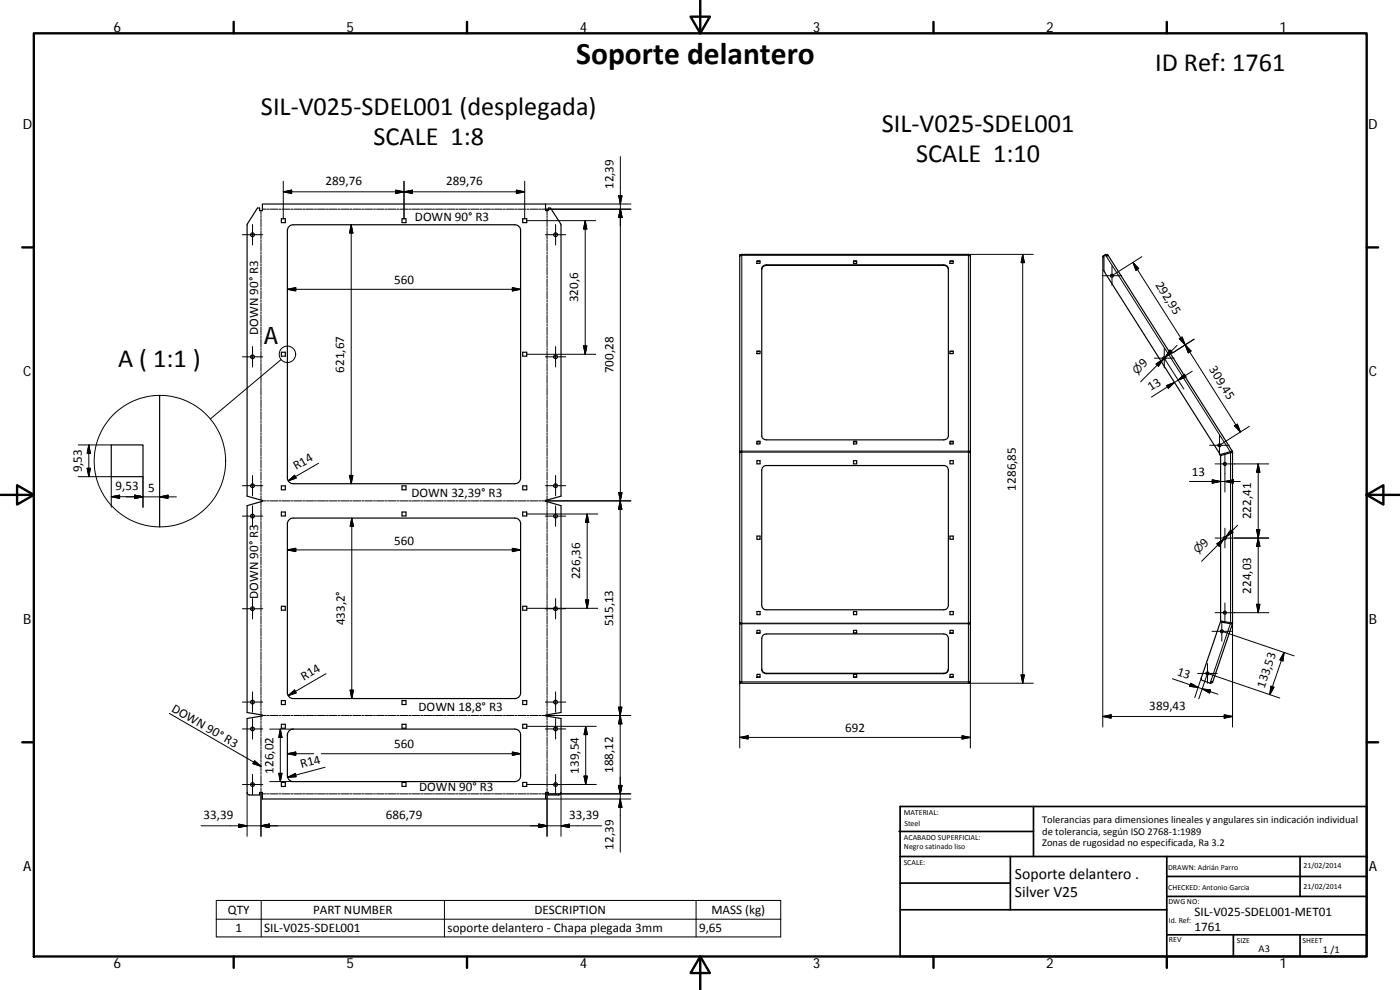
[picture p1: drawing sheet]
<svg xmlns="http://www.w3.org/2000/svg" width="420mm" height="297mm" viewBox="0 0 420 297" stroke-linecap="round" stroke-linejoin="round" font-family="sans-serif">
<g fill="none" stroke="#000" stroke-width=".36">
<path d="M77.3 62.4h.6v.8h.8v-2h85v2h.9v-.8h.6l3 4.7 .2 81.8-4.7 1.2v.3l4.7 1.3v62.1l-4.7 .8v.2l4.7 .8v22.2l-.4 .6-3.4 .1v-.7h-.9v1.9h-85v-1.9h-.8v.7h-3.2l-.4-.4-.1-22.5 4.5-.8v-.2l-.8-.2-3.7-.6v-62.1l4.5-1.3v-.3l-4.5-1.2v-81.4zM84.4 65.6h1.2v1.2h-1.2zM86.9 67.8l1.1-.4h66.5a1.69 1.69 0 0 1 1.7 1.8v74.2a1.72 1.72 0 0 1-1.7 1.7h-66.5a1.79 1.79 0 0 1-1.8-1.7v-74.2zM120.7 65.6h1.1v1.2h-1.1zM156.9 65.6h1.2v1.2h-1.2zM222 76.9l.6-.3v-.3h68v.3l.6 .3M222.3 76.6v-.2h-.3v128M227.2 78.3h.9v.7h-.9zM227.2 78.4h.9M229 79.8l1-.3h53.2a1.28 1.28 0 0 1 1.4 1.2v50.1a1.32 1.32 0 0 1-1.4 1.2h-53.2a1.35 1.35 0 0 1-1.4-1.2v-50.1zM256.1 78.3h1v.7h-1zM256.1 78.4h1"/>
<path d="M285.1 78.3h1v.7h-1zM285.1 78.4h1M290.9 76.6v-.2h.3v110.4M331.3 76.7l-.3 .2 .1 .3 .2-.2M331.3 76.7l.1 4.7 34.8 55 3-.9M331.7 76.4l.4-.1 .5 .3M331.7 76.4l.4 .5 .5-.3M331.7 76.4l-.4 .3M331.9 76.7l.4 .1M332.6 76.6l37.2 58.8M284.6 80.8a1.32 1.32 0 0 0-1.4-1.2h-53.2a1.35 1.35 0 0 0-1.4 1.2M47.9 118.6v39.5"/>
<path d="M84.4 105.7h1.2v1.2h-1.2zM156.9 105.7h1.2v1.2h-1.2zM227.2 105.3h.9v.8h-.9zM227.2 105.5h.9M285.1 105.3h1v.8h-1zM285.1 105.5h1M33.4 133.5h9.5v9.5h-9.5zM222.3 135.5l-.2-.1a.24 .24 0 0 1 .3-.1 .24 .24 0 0 1 .1 .4l-.5 .1M222.3 135.5v.2M222.6 135.5h-.3M227.2 132.4h.9v.8h-.9zM227.2 132.6h.9"/>
<path d="M227.2 138.2h.9v1h-.9zM256.1 132.4h1v.8h-1zM256.1 132.6h1M256.1 138.2h1v1h-1zM285.1 132.4h1v.8h-1zM285.1 132.6h1M285.1 138.2h1v1h-1zM290.6 135.5h.3M290.9 135.5l.3-.1a.26 .26 0 0 0-.4-.1 .26 .26 0 0 0-.1 .4l.5 .1M290.9 135.5v.2M369.3 135.8l-3 .9v49.6l3 .5M369.6 135.5h-.4"/>
<path d="M369.6 135.5v.2M369.6 135.7l-.3 .1M369.6 135.7h.3M369.8 135.4l-.2 .1M369.8 135.4l.1 .3M369.8 135.4l-.6 .1M369.9 135.7l-.6 .1M369.9 135.7v51.3M84.4 145.8h1.2v1.2h-1.2zM84.4 153.6h1.2v1.2h-1.2zM86.9 155.9l1.1-.5h66.5a1.69 1.69 0 0 1 1.7 1.8v50.6a1.75 1.75 0 0 1-1.7 1.8h-66.5a1.75 1.75 0 0 1-1.8-1.8v-50.6l.3-.9zM120.7 145.8h1.1v1.2h-1.1z"/>
<path d="M120.7 153.6h1.1v1.2h-1.1zM156.9 145.8h1.2v1.2h-1.2zM156.9 153.6h1.2v1.2h-1.2zM229 140.1l1-.4h53.2a1.37 1.37 0 0 1 1.4 1.4v40.5a1.37 1.37 0 0 1-1.4 1.4h-53.2a1.41 1.41 0 0 1-1.4-1.4v-40.5zM227.2 160.8h.9v1h-.9zM285.1 160.8h1v1h-1zM84.4 181.9h1.2v1.2h-1.2zM156.9 181.9h1.2v1.2h-1.2zM222 186.8l.6 .2v.2M222.3 187.1h-.3l.6 .1M222.3 186.9v.2M222.6 187.1h-.3"/>
<path d="M227.2 189.1h.9v.9h-.9zM227.2 189.9h.9M227.2 183.5h.9v.9h-.9zM229 190.6l1-.4h53.2a1.34 1.34 0 0 1 1.4 1.3v9.3a1.34 1.34 0 0 1-1.4 1.3h-53.2a1.38 1.38 0 0 1-1.4-1.3v-9.3zM256.1 189.1h1v.9h-1zM256.1 189.9h1M256.1 183.5h1v.9h-1zM285.1 189.1h1v.9h-1zM285.1 189.9h1M285.1 183.5h1v.9h-1zM290.6 187.2l.6-.1v17.9h-.3v-.4M290.6 187.1h.3"/>
<path d="M290.9 186.9v.2M291.2 186.8l-.6 .4M291.2 186.8v.3h-.3M369.3 187.1l-3-.5-5.8 16.8 .3 .7 2.4 .9M369.3 187.1l.6 .1M369.3 186.8l.3 .2M369.3 186.8l.6 .2M369.6 187.1h-.3M369.6 187.1l.3 .1M369.6 187v.1M369.6 187h.3M369.9 187.2l-6 17.4"/>
<path d="M369.9 187v.2M84.4 217.3h1.2v1.2h-1.2zM84.4 210.2h1.2v1.2h-1.2zM86.9 219.2l1.1-.4h66.5a1.69 1.69 0 0 1 1.7 1.7v12.2a1.72 1.72 0 0 1-1.7 1.8h-66.5a1.75 1.75 0 0 1-1.8-1.8v-12.2zM120.7 210.2h1.1v1.2h-1.1zM120.7 217.3h1.1v1.2h-1.1zM156.9 210.2h1.2v1.2h-1.2zM156.9 217.3h1.2v1.2h-1.2zM227.2 202.3h.9v.9h-.9zM227.2 203.1h.9M256.1 202.3h1v.9h-1zM256.1 203.1h1"/>
<path d="M284.6 200.7a1.34 1.34 0 0 1-1.4 1.3h-53.2a1.38 1.38 0 0 1-1.4-1.3M285.1 202.3h1v.9h-1zM285.1 203.1h1M291.2 204.4l-.6 .2v.4h-68v-.4l-.6-.2v.6h.3v-.4M363.7 204.5l-.4 .2M363.9 204.6l-.2 .3-.5 .1M363.9 204.6l-.5-.2-.2 .6M84.4 234.8h1.2v1.2h-1.2zM120.7 234.8h1.1v1.2h-1.1zM156.9 234.8h1.2v1.2h-1.2z"/>
<circle cx="75.8" cy="70.4" r=".56"/>
<circle cx="166.7" cy="70.4" r=".57"/>
<circle cx="333.7" cy="82.7" r=".44"/>
<circle cx="75.8" cy="107.1" r=".56"/>
<circle cx="166.7" cy="107.1" r=".57"/>
<circle cx="349.4" cy="107.5" r=".44"/>
<circle cx="366" cy="133.6" r=".45"/>
<circle cx="367.6" cy="139.2" r=".46"/>
<circle cx="75.8" cy="145.7" r=".56"/>
<circle cx="75.8" cy="154.9" r=".56"/>
<circle cx="166.7" cy="154.9" r=".57"/>
<circle cx="166.7" cy="145.7" r=".57"/>
<circle cx="367.6" cy="161.4" r=".46"/>
<circle cx="75.8" cy="182.6" r=".56"/>
<circle cx="166.7" cy="182.7" r=".57"/>
<circle cx="366.7" cy="189.4" r=".44"/>
<circle cx="367.6" cy="183.8" r=".46"/>
<circle cx="75.8" cy="218.7" r=".55"/>
<circle cx="75.8" cy="210.7" r=".56"/>
<circle cx="166.7" cy="218.7" r=".56"/>
<circle cx="166.7" cy="210.7" r=".57"/>
<circle cx="362.4" cy="202.1" r=".46"/>
<circle cx="75.8" cy="235.4" r=".56"/>
<circle cx="166.7" cy="235.4" r=".57"/>
</g>
<g fill="none" stroke="#000" stroke-width=".3">
<path d="M85 57.6l2.5-.6v1.1zM85 57.6h72.5M85 54.4v11.2M118.8 57l2.5 .6-2.5 .5zM121.3 54.4v11.2M121.3 57.6l2.5-.6v1.1zM155 57l2.5 .6-2.5 .5zM157.5 54.4v11.2M185.7 58.7h1l-.5 2.5zM186.2 47l-.1 208.7M72.7 70.4h6.2M75.8 67.4v6.1"/>
<path d="M78.3 63.2v1.2M78.3 64.7v.6M78.3 65.6v2.4M78.3 68.3v.6M78.3 69.2v2.4M78.3 71.9v.6M78.3 72.8v2.4M78.3 75.6v.5M78.3 76.5v2.4M78.3 79.2v.6M78.7 62.8h1.2M80.2 62.8h.6"/>
<path d="M81.1 62.8h2.4M83.8 62.8h.6M84.7 62.8h2.3M87.3 62.8h.6M88.2 62.8h2.4M90.9 62.8h.5M91.7 62.8h2.4M94.4 62.8h.6M95.3 62.8h2.4M97.9 62.8h.6M98.8 62.8h2.4M101.5 62.8h.6"/>
<path d="M102.4 62.8h2.3M105 62.8h.6M105.4 67.4v77.7M105.4 67.4l.5 2.5h-1zM105.9 62.8h2.4M108.6 62.8h.5M109.5 62.8h2.3M112.1 62.8h.6M113 62.8h2.3M115.7 62.8h.5M116.5 62.8h2.4M119.2 62.8h.6"/>
<path d="M120.1 62.8h2.3M122.7 62.8h.6M123.6 62.8h2.4M126.3 62.8h.6M127.2 62.8h2.3M129.8 62.8h.6M130.7 62.8h2.4M133.4 62.8h.6M134.2 62.8h2.4M136.9 62.8h.6M137.8 62.8h2.4M140.5 62.8h.5"/>
<path d="M141.3 62.8h2.4M144 62.8h.6M144.9 62.8h2.3M147.5 62.8h.6M148.4 62.8h2.4M151.1 62.8h.5M152 62.8h2.3M154.6 62.8h.6M155.5 62.8h2.3M158.1 66.2h20.7M158.1 62.8h.6M159 62.8h2.4"/>
<path d="M161.7 62.8h.6M162.6 62.8h26.7M163.7 70.4h6.1M163.7 61.2h25.6M164.2 63.2v1.2M164.2 64.7v.6M164.2 65.6v2.4M164.2 68.3v.6M164.2 69.2v2.4M164.2 71.9v.6M164.2 72.8v2.4M164.2 75.6v.5"/>
<path d="M164.2 76.5v2.4M164.2 79.2v.6M166.7 67.4v6.1M175.6 66.2v40.1M175.6 66.2l.5 2.5h-1zM186.2 62.8l.5 2.5h-1zM222.6 76.6h68v58.8h-68zM230 79.5v.1M283.2 79.5v.1M290.6 76.3h19.5M306.9 76.3v128.7M306.9 76.3l.5 2.5h-1z"/>
<path d="M331 76.9v5.7M332.1 76.9l37.1 58.6M333.7 79.8v5.9M340 78.7l32.3 50.9M340 78.7l1.7 1.9-.8 .5zM342.7 77l-8.8 5.6M78.3 80.1v2.4M78.3 82.8v.6M78.3 83.7v2.4M78.3 86.4v.6M78.3 87.3v2.4M78.3 90v.6"/>
<path d="M78.3 90.9v2.4M78.3 93.6v.7M78.3 94.6v2.4M78.3 97.3v.6M78.3 98.2v2.4M86.2 86.8l2.6-.5v1zM86.2 86.8h70M153.8 86.3l2.4 .5-2.4 .5zM164.2 80.1v2.4M164.2 82.8v.6M164.2 83.7v2.4M164.2 86.4v.6"/>
<path d="M164.2 87.3v2.4M164.2 90v.6M164.2 90.9v2.4M164.2 93.6v.7M164.2 94.6v2.4M164.2 97.3v.6M164.2 98.2v2.4M330.8 82.7h5.9M331 82.8v135.3M72.7 107.1h6.2M75.8 104v6.1M78.3 100.9v.6"/>
<path d="M78.3 101.8v2.4M78.3 104.5v.6M78.3 105.4v2.4M78.3 108.1v.6M78.3 109v2.4M78.3 111.7v.6M78.3 112.6v2.5M78.3 115.4v.6M78.3 116.2v2.5M78.3 119v.6M78.3 119.9v2.4M84.4 107.9l-21.3 17.8"/>
<path d="M158.1 106.3h8.5M163.7 107.1h6.1M164.2 100.9v.6M164.2 101.8v2.4M164.2 104.5v.6M164.2 105.4v2.4M164.2 108.1v.6M164.2 109v2.4M164.2 111.7v.6M164.2 112.6v2.5M164.2 115.4v.6M164.2 116.2v2.5"/>
<path d="M164.2 119v.6M164.2 119.9v2.4M166.7 104v6.1M166.8 106.3h12M175.1 103.8h1l-.5 2.5zM346.4 107.5h6M347 109.2l2.1-1.4-1.4 2.1zM347.3 109.5l1.8-1.7-6.8 6.8M349.4 104.5v5.9M349.5 107.6l5.8 9.1M349.9 107.2l-.3 .2M350.1 115.7l2.4-1-1.9 1.8z"/>
<path d="M351.1 105l.7 .7-2.1 1.5zM353.3 103.6l-3.6 3.6M353.6 114l1.8-1.7 .5 .8zM353.9 101.6l.9-.5 .9 2.4zM355.7 103.5l1.8 1.8-.9 .6zM357.8 111.4l-12.2 7.7M358.4 101.8l-6.5 4.1M23.5 133.5h9.9M26.7 133.5l.4 2.5h-.9zM26.7 133.5v9.5M78.3 122.6v.6M78.3 123.5v2.4"/>
<path d="M78.3 126.2v.6M78.3 127.1v2.4M78.3 129.8v.7M78.3 130.7v2.4M78.3 133.5v.5M78.3 134.4v2.4M78.3 137.1v.6M78.3 138v2.4M95.6 139l-9.1 5.3M164.2 122.6v.6M164.2 123.5v2.4M164.2 126.2v.6"/>
<path d="M164.2 127.1v2.4M164.2 129.8v.7M164.2 130.7v2.4M164.2 133.5v.5M164.2 134.4v2.4M164.2 137.1v.6M164.2 138v2.4M222.6 135.7h68v51.3h-68zM363 133.6h5.9M364.7 139.2h16.1M366 130.7v5.8M367.6 136.2v11.4"/>
<path d="M369.3 135.8v51M370.5 127.8l.8-.6 1 2.4zM375 127.9l-8.9 5.6M377.6 139.2l.5 2.5h-1zM377.6 139.2v44.6M23.5 143h9.9v9.2M26.2 140.5h.9l-.4 2.5zM33.4 149l2.5-.4v.9zM33.4 149h9.5M37.9 149.1h15M40.4 148.6l2.5 .4-2.5 .5zM42.9 143v9.2"/>
<path d="M47.9 149.1l2.5-.5v.9zM72.7 145.7h6.2M72.7 154.9h6.2M75.8 142.7v6.1M75.8 151.8v6.1M78.3 150.5v1.2M78.3 152v.6M78.3 152.9v2.4M78.3 155.6v.5M78.3 156.5v2.3M78.3 159.1v.6M78.3 140.7v.6"/>
<path d="M78.3 141.6v2.4M78.3 144.3v.6M78.3 145.2v2.4M78.3 147.9v.6M78.3 148.8v1.2M78.7 150.3h1.2M80.2 150.3h.6M81.1 150.3h2.4M83.8 150.3h.6M84.7 150.3h2.3M86.5 144.3l1.9-1.7 .5 .8zM87.3 150.3h.6"/>
<path d="M88.2 150.3h2.4M90.9 150.3h.5M91.7 150.3h2.4M94.4 150.3h.6M95.3 150.3h2.4M97.9 150.3h.6M98.8 150.3h2.4M101.5 150.3h.6M102.4 150.3h2.3M104.9 142.6h1l-.5 2.5zM105 150.3h.6M105.6 155.4v54.2"/>
<path d="M105.6 155.4l.5 2.5h-1zM105.9 150.3h2.4M108.6 150.3h.5M109.5 150.3h2.3M112.1 150.3h.6M113 150.3h2.3M115.7 150.3h.5M116.5 150.3h2.4M119.2 150.3h.6M120.1 150.3h2.3M122.7 150.3h.6M123.6 150.3h2.4"/>
<path d="M126.3 150.3h.6M127.2 150.3h2.3M129.8 150.3h.6M130.7 150.3h2.4M133.4 150.3h.6M134.2 150.3h2.4M136.9 150.3h.6M137.8 150.3h2.4M140.5 150.3h.5M141.3 150.3h2.4M144 150.3h.6M144.9 150.3h2.3"/>
<path d="M147.5 150.3h.6M148.4 150.3h2.4M151.1 150.3h.5M152 150.3h2.3M154.6 150.3h.6M155.5 150.3h2.3M158.1 154.2h8.5M158.1 150.3h.6M159 150.3h2.4M161.7 150.3h.6M163.7 145.7h6.1M163.7 154.9h6.1"/>
<path d="M164.2 140.7v.6M164.2 141.6v2.4M164.2 150.5v1.2M164.2 152v.6M164.2 152.9v2.4M164.2 155.6v.5M164.2 156.5v2.3M164.2 159.1v.6M164.2 144.3v.6M164.2 145.2v2.4M164.2 147.9v.6M164.2 148.8v1.2"/>
<path d="M166.7 142.7v6.1M166.7 151.8v6.1M166.8 154.2h12.6M176.2 154.2l.5 2.5h-1zM176.2 154.2v28.3M185.7 147.8h1l-.5 2.5zM186.1 150.3l.5 2.5h-1zM189.3 150.3h-26.7M357 144.5h15.2M363.8 144l2.5 .5-2.5 .5zM367.6 158.5v5.9M367.6 144.5l2.5-.5v1z"/>
<path d="M369.3 159l.7 .7-2.1 1.4zM371.4 157.6l-3.5 3.5M377.1 158.9h1l-.5 2.5zM75.8 179.6v6.1M78.3 160v2.4M78.3 162.7v.6M78.3 163.6v2.3M78.3 166.2v.6M78.3 167.1v2.4M78.3 169.8v.6M78.3 170.7v2.3M78.3 173.4v.5"/>
<path d="M78.3 174.2v2.4M78.3 176.9v.6M78.3 177.8v2.3M86.2 165l2.6-.5v1zM86.2 165h70M153.8 164.5l2.4 .5-2.4 .5zM164.2 160v2.4M164.2 162.7v.6M164.2 163.6v2.3M164.2 166.2v.6M164.2 167.1v2.4M164.2 169.8v.6"/>
<path d="M164.2 170.7v2.3M164.2 173.4v.5M164.2 174.2v2.4M164.2 176.9v.6M164.2 177.8v2.3M166.7 179.6v6.1M364.7 161.4h16.1M365.2 163.2l2.1-1.5-1.4 2.2zM365.5 163.5l1.8-1.8-6.7 6.7M377.6 161.4l.5 2.5h-1zM72.7 182.6h6.2M78.3 180.4v.6"/>
<path d="M78.3 181.3v2.4M78.3 184v.6M78.3 184.9v2.3M78.3 187.5v.6M78.3 188.4v2.4M78.3 191.1v.6M78.3 192v2.4M78.3 194.6v.6M78.3 195.5v2.4M78.3 198.2v.6M78.3 199.1v2.4M158.1 182.5h8.5"/>
<path d="M163.7 182.6h6.1M164.2 180.4v.6M164.2 181.3v2.4M164.2 184v.6M164.2 184.9v2.3M164.2 187.5v.6M164.2 188.4v2.4M164.2 191.1v.6M164.2 192v2.4M164.2 194.6v.6M164.2 195.5v2.4M164.2 198.2v.6"/>
<path d="M164.2 199.1v2.4M166.8 182.5h12.6M175.7 180h1l-.5 2.5zM222.6 187.2h68v17.4h-68zM362.4 199.1v5.9M363.7 189.4h5.9M364.7 183.8h16.1M366.7 186.5v5.9M367 189.5l21.4 7.3M367.6 180.9v5.9M369.3 187.1l-5.9 17.3M369.9 187v31.1"/>
<path d="M377.1 181.3h1l-.5 2.5zM385.4 195.8l-4.3 12.6M385.4 195.8l-.4 2.5-.9-.3zM50.8 214.1l27.5 15.8M72.7 210.7h6.2M72.7 218.7h6.2M75.8 207.6v6.1M75.8 215.6v6.2M78.3 201.8v.6M78.3 202.6v2.4M78.3 205.3v.6M78.3 206.2v2.4"/>
<path d="M78.3 208.9v.6M78.3 209.7v2.4M78.3 212.4v.6M78.3 213.3v1.2M78.3 214.8v1.3M78.3 216.5v.6M78.3 217.4v2.6M78.7 214.7h1.2M80.2 214.7h.6M81 218.8h7M81.1 214.7h2.4M83.8 214.7h.6"/>
<path d="M84.1 218.8v15.7M84.1 218.8l.5 2.5h-.9zM84.7 214.7h2.3M86.5 208.7l1.9-1.7 .5 .9zM87.3 214.7h.6M88.2 214.7h2.4M90.9 214.7h.5M91.7 214.7h2.4M94.4 214.7h.6M95.3 214.7h2.4M97.8 202.1l-11.3 6.6M97.9 214.7h.6"/>
<path d="M98.8 214.7h2.4M101.5 214.7h.6M102.4 214.7h2.3M105 214.7h.6M105.1 207.1h1l-.5 2.5zM105.9 214.7h2.4M108.6 214.7h.5M109.5 214.7h2.3M112.1 214.7h.6M113 214.7h2.3M115.7 214.7h.5M116.5 214.7h2.4"/>
<path d="M119.2 214.7h.6M120.1 214.7h2.3M122.7 214.7h.6M123.6 214.7h2.4M126.3 214.7h.6M127.2 214.7h2.3M129.8 214.7h.6M130.7 214.7h2.4M133.4 214.7h.6M134.2 214.7h2.4M136.9 214.7h.6M137.8 214.7h2.4"/>
<path d="M140.5 214.7h.5M141.3 214.7h2.4M144 214.7h.6M144.9 214.7h2.3M147.5 214.7h.6M148.4 214.7h2.4M151.1 214.7h.5M152 214.7h2.3M154.6 214.7h.6M155.5 214.7h2.3M158.1 217.9h8.5M158.1 214.7h.6"/>
<path d="M159 214.7h2.4M161.7 214.7h.6M162.6 214.7h26.7M163.7 210.7h6.1M163.7 218.7h6.1M164.2 201.8v.6M164.2 202.6v2.4M164.2 205.3v.6M164.2 206.2v2.4M164.2 208.9v.6M164.2 209.7v2.4M164.2 212.4v.6"/>
<path d="M164.2 213.3v1.2M164.2 214.8v1.3M164.2 216.5v.6M164.2 217.4v2.6M166.7 207.6v6.1M166.7 215.6v6.2M166.8 217.9h12.2M175.8 217.9v17.5M175.8 217.9l.5 2.5h-1zM185.6 212.2h1l-.5 2.5zM186.1 214.7l.5 2.5h-1zM222 204.4v20"/>
<path d="M230 202v.1M283.2 202v.1M290.6 205h19.5M291.2 204.4v20M306.4 202.5h1l-.5 2.5zM331 215l2.5-.5v1zM331 215h38.9M351.8 203.6l13.7 4.7M357.3 205l2.3 1.3-2.6-.4zM359.4 202.1h5.9M360.5 203.4l-1.9 5.9M360.8 206.7l2.5 .3-.3 1z"/>
<path d="M362.3 202.4l-2.5 7.3M362.7 202.1l21.4 7.3M367.4 214.5l2.5 .5-2.5 .5zM381.4 205.9l.9 .3-1.2 2.2zM72.7 235.4h6.2M74.2 237.8v13.1M75.8 232.3v6.1M76.4 228.3l1.9 1.6-2.4-.8zM78.3 220.3v.6M78.3 221.2v2.6M78.3 224.1v.6M78.3 225v2.6"/>
<path d="M78.3 227.9v.6M78.3 228.9v2.5M78.3 231.7v.6M78.3 232.7v2.5M78.3 235.5v.7M78.3 236.5v14.4M78.7 238.2h1.2M80.2 238.2h.6M81 234.5h7M81.1 238.2h2.4M83.7 232h.9l-.5 2.5zM83.8 238.2h.6"/>
<path d="M84.7 238.2h2.3M86.2 226.1l2.6-.5v1zM86.2 226.1h7.9M86.3 233.2l2.3-1.1 .3 1zM87.3 238.2h.6M88.2 238.2h2.4M90.9 238.2h.5M91.7 238.2h2.4M94.4 238.2h.6M95.3 238.2h2.4M96.4 226.1h59.8M97.5 230.2l-11.2 3"/>
<path d="M97.9 238.2h.6M98.8 238.2h2.4M101.5 238.2h.6M102.4 238.2h2.3M105 238.2h.6M105.9 238.2h2.4M108.6 238.2h.5M109.5 238.2h2.3M112.1 238.2h.6M113 238.2h2.3M115.7 238.2h.5M116.5 238.2h2.4"/>
<path d="M119.2 238.2h.6M120.1 238.2h2.3M122.7 238.2h.6M123.6 238.2h2.4M126.3 238.2h.6M127.2 238.2h2.3M129.8 238.2h.6M130.7 238.2h2.4M133.4 238.2h.6M134.2 238.2h2.4M136.9 238.2h.6M137.8 238.2h2.4"/>
<path d="M140.5 238.2h.5M141.3 238.2h2.4M144 238.2h.6M144.9 238.2h2.3M147.5 238.2h.6M148.4 238.2h2.4M151.1 238.2h.5M152 238.2h2.3M153.8 225.6l2.4 .5-2.4 .5zM154.6 238.2h.6M155.5 238.2h2.3M158.1 235.4h20.9"/>
<path d="M158.1 238.2h.6M159 238.2h2.4M161.7 238.2h.6M163.7 239.7h25.6M164.2 220.3v.6M164.2 221.2v2.6M164.2 224.1v.6M164.2 225v2.6M164.2 227.9v.6M164.2 228.9v2.5M164.2 231.7v.6M164.2 232.7v2.5"/>
<path d="M164.2 235.5v.7M164.2 236.5v14.4M166.6 238.2h-4M166.7 232.3v6.1M166.8 238.2h22.5M168.4 237.8v13.1M175.3 232.9h1l-.5 2.5zM185.6 235.7h1l-.5 2.5zM185.7 235.7h1l-.6 2.5zM186.1 239.7l.6 2.5h-1zM222 221.3l2.5-.6v1zM222 221.3h69.2"/>
<path d="M288.7 220.7l2.5 .6-2.5 .4zM60.3 247.8h120.3M71.7 247.3l2.5 .5-2.5 .5zM78.3 247.8l2.5-.5v1zM161.7 247.3l2.5 .5-2.5 .5zM168.4 247.8l2.4-.5v1zM64.9 270.2h169.4v10.9h-169.4zM64.9 275.8h169.4M78.4 270.2v10.9M133.4 270.2v10.9M208.9 270.2v10.9"/>
<circle cx="86.3" cy="106.3" r="2.47"/>
<circle cx="48" cy="138.4" r="19.7"/>
</g>
<g fill="none" stroke="#000" stroke-width=".71">
<path d="M10.1 10h400.1v277h-400.1zM70.1 6.6v3.4M140.2 6.6v3.4M207.3 5h5.8l-2.9 5zM210.2 0v10M280.2 6.6v3.4M350.2 6.6v3.4M6.7 74.2h3.4M410.2 74.2h3.4M.2 148.5h9.9M5.1 145.6l5 2.9-5 2.9zM410.2 148.5l5-2.9v5.8z"/>
<path d="M410.2 148.5h9.9M6.7 222.7h3.4M410.2 222.7h3.4M70.1 287v3.4M140.2 287v3.4M210.2 287l2.9 5h-5.8zM210.2 287v10M280.2 287v3.4M350.2 287v3.4"/>
</g>
<g fill="none" stroke="#000" stroke-width=".51">
<path d="M269.8 249.5h40.4M270.1 257h140.1M270.1 242h140.1v45h-140.1zM303.2 257v16M310.2 242v15M350.2 257v30M390.2 257v12M270.1 273h80.1M270.1 265h33.1M350.2 269h60M350.2 263h60M350.2 280.5h60"/>
<path d="M370.2 280.5v6.5M390.2 280.5v6.5"/>
</g>
<g fill="#000" stroke="#000" stroke-width=".3">
<path d="M85 57.6l2.5-.6v1.1zM118.8 57l2.5 .6-2.5 .5zM121.3 57.6l2.5-.6v1.1zM155 57l2.5 .6-2.5 .5zM185.7 58.7h1l-.5 2.5zM105.4 67.4l.5 2.5h-1zM175.6 66.2l.5 2.5h-1zM186.2 62.8l.5 2.5h-1zM306.9 76.3l.5 2.5h-1zM86.2 86.8l2.6-.5v1zM153.8 86.3l2.4 .5-2.4 .5zM340 78.7l1.7 1.9-.8 .5z"/>
<path d="M175.1 103.8h1l-.5 2.5zM347 109.2l2.1-1.4-1.4 2.1zM350.1 115.7l2.4-1-1.9 1.8zM351.1 105l.7 .7-2.1 1.5zM353.9 101.6l.9-.5 .9 2.4zM353.6 114l1.8-1.7 .5 .8zM355.7 103.5l1.8 1.8-.9 .6zM26.7 133.5l.4 2.5h-.9zM370.5 127.8l.8-.6 1 2.4zM26.2 140.5h.9l-.4 2.5zM33.4 149l2.5-.4v.9zM40.4 148.6l2.5 .4-2.5 .5z"/>
<path d="M40.4 148.6l2.5 .5-2.5 .4zM47.9 149.1l2.5-.5v.9zM86.5 144.3l1.9-1.7 .5 .8zM104.9 142.6h1l-.5 2.5zM105.6 155.4l.5 2.5h-1zM176.2 154.2l.5 2.5h-1zM185.7 147.8h1l-.5 2.5zM186.1 150.3l.5 2.5h-1zM363.8 144l2.5 .5-2.5 .5zM369.3 159l.7 .7-2.1 1.4zM367.6 144.5l2.5-.5v1zM377.1 158.9h1l-.5 2.5z"/>
<path d="M377.6 139.2l.5 2.5h-1zM86.2 165l2.6-.5v1zM153.8 164.5l2.4 .5-2.4 .5zM365.2 163.2l2.1-1.5-1.4 2.2zM377.6 161.4l.5 2.5h-1zM175.7 180h1l-.5 2.5zM377.1 181.3h1l-.5 2.5zM385.4 195.8l-.4 2.5-.9-.3zM86.5 208.7l1.9-1.7 .5 .9zM105.1 207.1h1l-.5 2.5zM185.6 212.2h1l-.5 2.5zM186.1 214.7l.5 2.5h-1z"/>
<path d="M306.4 202.5h1l-.5 2.5zM331 215l2.5-.5v1zM357.3 205l2.3 1.3-2.6-.4zM360.8 206.7l2.5 .3-.3 1zM367.4 214.5l2.5 .5-2.5 .5zM381.4 205.9l.9 .3-1.2 2.2zM76.4 228.3l1.9 1.6-2.4-.8zM83.7 232h.9l-.5 2.5zM84.1 218.8l.5 2.5h-.9zM86.3 233.2l2.3-1.1 .3 1zM86.2 226.1l2.6-.5v1zM153.8 225.6l2.4 .5-2.4 .5z"/>
<path d="M175.3 232.9h1l-.5 2.5zM175.8 217.9l.5 2.5h-1zM185.6 235.7h1l-.5 2.5zM185.7 235.7h1l-.6 2.5zM222 221.3l2.5-.6v1zM288.7 220.7l2.5 .6-2.5 .4zM71.7 247.3l2.5 .5-2.5 .5zM78.3 247.8l2.5-.5v1zM161.7 247.3l2.5 .5-2.5 .5zM168.4 247.8l2.4-.5v1zM186.1 239.7l.6 2.5h-1z"/>
</g>
<text font-size="9.4" x="172.9" y="19.2">Soporte delantero</text>
<g font-size="7.9">
<text x="346.7" y="21.2">ID Ref: 1761</text>
<text x="78.3" y="34.4">SIL‐V025‐SDEL001 (desplegada)</text>
<text x="264.7" y="39.7">SIL‐V025‐SDEL001</text>
<text x="112.1" y="43.5">SCALE 1:8</text>
<text x="274.9" y="48.7">SCALE 1:10</text>
<text x="35.5" y="110">A ( 1:1 )</text>
</g>
<text font-size="7.2" x="79.2" y="103.3">A</text>
<g font-size="4.7">
<text x="304.6" y="263.9">Soporte delantero .</text>
<text x="304.6" y="269.3">Silver V25</text>
</g>
<g font-size="4.2">
<text x="34" y="9.6">6</text>
<text x="104" y="9.6">5</text>
<text x="174" y="9.6">4</text>
<text x="244" y="9.6">3</text>
<text x="314" y="9.6">2</text>
<text x="384" y="9.6">1</text>
<text x="6.8" y="38.7">D</text>
<text x="410.6" y="38.7">D</text>
<text x="7" y="112.9">C</text>
<text x="410.8" y="112.9">C</text>
<text x="7" y="187.1">B</text>
<text x="410.8" y="187.1">B</text>
<text x="7" y="261.3">A</text>
<text x="410.8" y="261.3">A</text>
<text x="34" y="290.4">6</text>
<text x="104" y="290.4">5</text>
<text x="174" y="290.4">4</text>
<text x="244" y="290.4">3</text>
<text x="314" y="290.4">2</text>
<text x="384" y="290.4">1</text>
</g>
<g font-size="3.9">
<text x="97.7" y="55.5">289,76</text>
<text x="133.9" y="55.5">289,76</text>
<text x="184.1" y="56.7" transform="rotate(-90 184.1 56.7)">12,39</text>
<text x="124.5" y="66.2">DOWN 90° R3</text>
<text x="118.3" y="85.3">560</text>
<text x="346.7" y="85.4" transform="rotate(58 346.7 85.4)">292,95</text>
<text x="173.6" y="90.7" transform="rotate(-90 173.6 90.7)">320,6</text>
<text x="77.5" y="100.4" transform="rotate(-90 77.5 100.4)">DOWN 90° R3</text>
<text x="103.3" y="111.8" transform="rotate(-90 103.3 111.8)">621,67</text>
<text x="184.1" y="112" transform="rotate(-90 184.1 112)">700,28</text>
<text x="343.3" y="110.5" transform="rotate(-45 343.3 110.5)">9</text>
<text x="362.8" y="110.8" transform="rotate(58 362.8 110.8)">309,45</text>
<text x="345.4" y="117.4" transform="rotate(-32 345.4 117.4)">13</text>
<text x="24.6" y="141.8" transform="rotate(-90 24.6 141.8)">9,53</text>
<text x="88.9" y="141.1" transform="rotate(-30 88.9 141.1)">R14</text>
<text x="357.7" y="142.9">13</text>
<text x="34.7" y="147">9,53</text>
<text x="44.4" y="147.5">5</text>
<text x="123.5" y="149">DOWN 32,39° R3</text>
<text x="304.9" y="147.2" transform="rotate(-90 304.9 147.2)">1286,85</text>
<text x="375.5" y="155.8" transform="rotate(-90 375.5 155.8)">222,41</text>
<text x="118.3" y="163.4">560</text>
<text x="361.6" y="164.4" transform="rotate(-45 361.6 164.4)">9</text>
<text x="174.1" y="173.8" transform="rotate(-90 174.1 173.8)">226,36</text>
<text x="77.5" y="179.6" transform="rotate(-90 77.5 179.6)">DOWN 90° R3</text>
<text x="375.5" y="178.1" transform="rotate(-90 375.5 178.1)">224,03</text>
<text x="103.5" y="187.6" transform="rotate(-90 103.5 187.6)">433,2°</text>
<text x="184" y="188" transform="rotate(-90 184 188)">515,13</text>
<text x="353" y="202.4" transform="rotate(19 353 202.4)">13</text>
<text x="91.2" y="204.3" transform="rotate(-30 91.2 204.3)">R14</text>
<text x="379.5" y="206.6" transform="rotate(-71 379.5 206.6)">133,53</text>
<text x="51.2" y="213.4" transform="rotate(30 51.2 213.4)">DOWN 90° R3</text>
<text x="125.6" y="213.4">DOWN 18,8° R3</text>
<text x="344.9" y="212.9">389,43</text>
<text x="253.6" y="219.7">692</text>
<text x="118.3" y="224.6">560</text>
<text x="82.1" y="232.1" transform="rotate(-90 82.1 232.1)">126,02</text>
<text x="90.5" y="230.5" transform="rotate(-15 90.5 230.5)">R14</text>
<text x="173.7" y="232.1" transform="rotate(-90 173.7 232.1)">139,54</text>
<text x="184" y="231.9" transform="rotate(-90 184 231.9)">188,12</text>
<text x="125.8" y="237.4">DOWN 90° R3</text>
<text x="61.1" y="245.7">33,39</text>
<text x="115.8" y="245.7">686,79</text>
<text x="170.8" y="245.7">33,39</text>
<text x="184.1" y="254.9" transform="rotate(-90 184.1 254.9)">12,39</text>
<text x="68.4" y="274.2">QTY</text>
<text x="93.9" y="274.2">PART NUMBER</text>
<text x="160.4" y="274.2">DESCRIPTION</text>
<text x="213.5" y="274.3">MASS (kg)</text>
<text x="358.5" y="274.9">SIL‐V025‐SDEL001‐MET01</text>
<text x="70.7" y="279.7">1</text>
<text x="79.3" y="279.7">SIL‐V025‐SDEL001</text>
<text x="134.3" y="279.8">soporte delantero ‐ Chapa plegada 3mm</text>
<text x="209.8" y="279.7">9,65</text>
<text x="358.5" y="279.4">1761</text>
</g>
<g font-size="3.3">
<text x="341.3" y="112.5" transform="rotate(-45 341.3 112.5)">⌀</text>
<text x="359.6" y="166.3" transform="rotate(-45 359.6 166.3)">⌀</text>
</g>
<g font-size="3.1">
<text x="312.8" y="246.8">Tolerancias para dimensiones lineales y angulares sin indicación individual</text>
<text x="312.8" y="250.4">de tolerancia, según ISO 2768‐1:1989</text>
<text x="312.8" y="254">Zonas de rugosidad no especificada, Ra 3.2</text>
<text x="377.7" y="285.6">A3</text>
<text x="397" y="285.9">1 /1</text>
</g>
<g font-size="2.4">
<text x="271.2" y="244.4">MATERIAL:</text>
<text x="271.3" y="251.9">ACABADO SUPERFICIAL:</text>
<text x="271.4" y="247.9">Steel</text>
<text x="271.3" y="254.6">Negro satinado liso</text>
<text x="271.2" y="259.7">SCALE:</text>
<text x="350.6" y="260.9">DRAWN: Adrián Parro</text>
<text x="391.2" y="260.6">21/02/2014</text>
<text x="350.6" y="267">CHECKED: Antonio Garcia</text>
<text x="391.2" y="266.6">21/02/2014</text>
<text x="350.7" y="271.4">DWG NO:</text>
<text x="350.8" y="276.8">Id. Ref:</text>
<text x="350.8" y="282.8">REV</text>
<text x="371.2" y="282.9">SIZE</text>
<text x="390.9" y="282.9">SHEET</text>
</g>
</svg>
